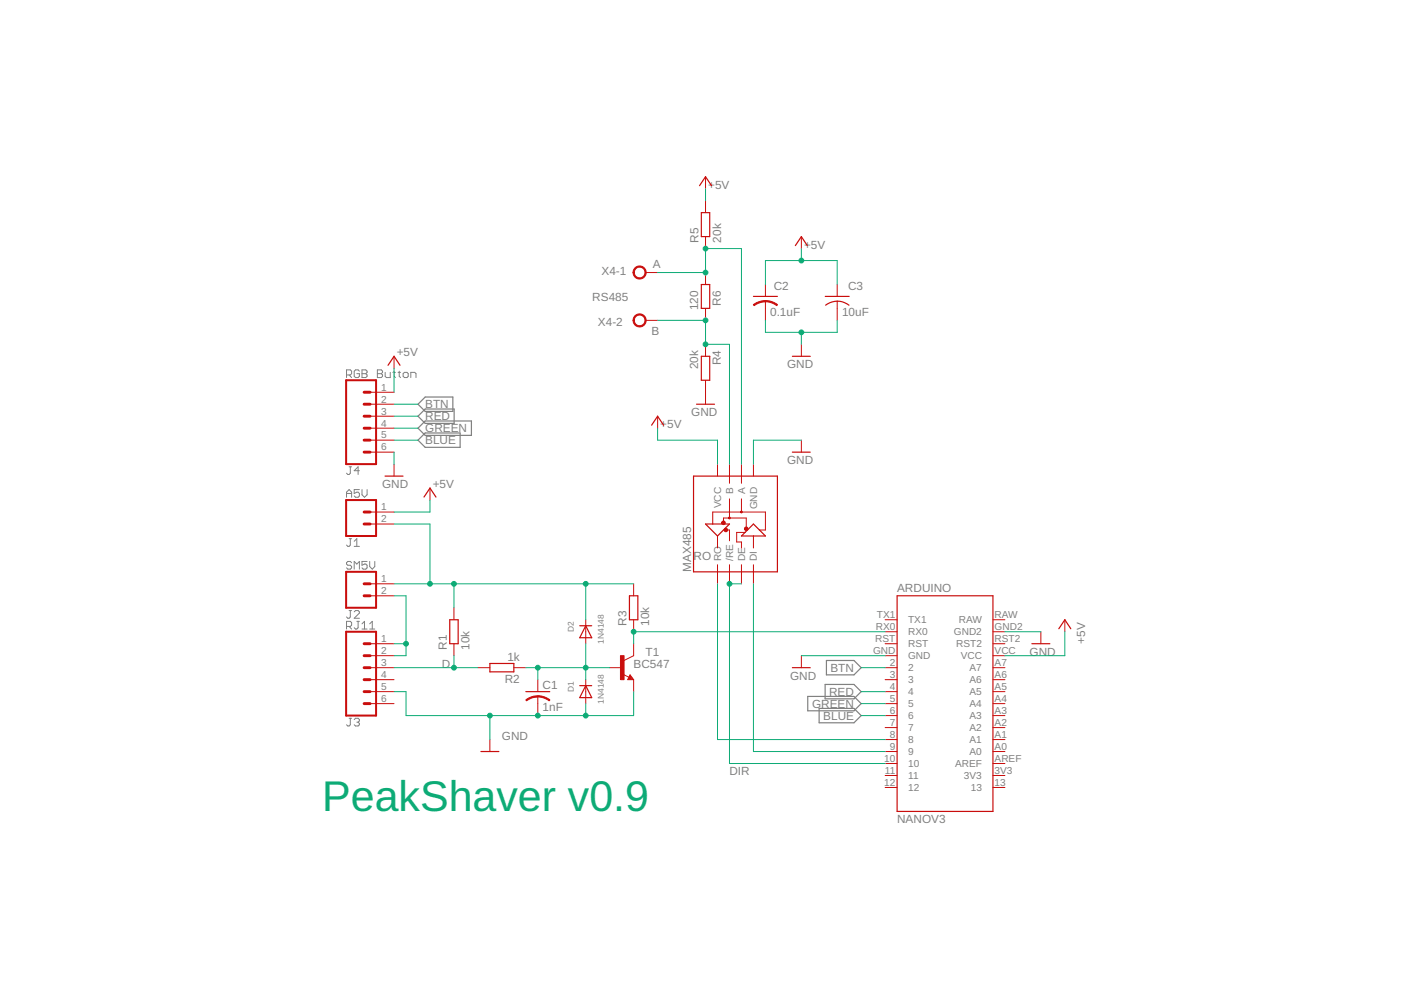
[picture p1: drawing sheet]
<svg xmlns="http://www.w3.org/2000/svg" width="297mm" height="210mm" viewBox="0 0 297 210" stroke-linecap="round" stroke-linejoin="round" font-family="sans-serif">
<g fill="none" stroke="#808080" stroke-width=".21">
<path d="M73.5 79.5h.8l.2-.3v-.5l-.2-.3h-.8v1.7M74 79.5l.5 .6M76.2 78.7l-.3-.3h-.5l-.3 .3v1.1l.3 .3h.5l.3-.3v-.6h-.6M76.8 78.4h.8l.2 .3v.3l-.2 .2 .2 .3v.3l-.2 .3h-.8zM76.8 79.2h.8M80 78.4h.8l.3 .3v.3l-.3 .2 .3 .3v.3l-.3 .3h-.8zM80 79.2h.8M81.7 79v.8l.2 .3h.8v-1.1M83.3 79h.5M83.6 78.7v1.1l.2 .3M84.4 79h.5M84.6 78.7v1.1l.3 .3"/>
<path d="M85.7 79h.6l.3 .2v.6l-.3 .3h-.6l-.2-.3v-.6zM74 99h.5M74.3 99v1.3l-.3 .3h-.3l-.2-.3M76.2 99.8h-1.1l.8-.8v1.6M87.1 80.1v-1.1h.8l.3 .2v.9M73.5 105.4v-1l.5-.6 .5 .6v1M73.5 104.6h1M74 114.2h.5M74.3 114.2v1.4l-.3 .2h-.3l-.2-.2M74.5 119.3l-.2-.3h-.6l-.2 .3v.3l.2 .2h.6l.2 .3v.3l-.2 .3h-.6l-.2-.3M75.1 115.8h1.1M75.1 114.8l.5-.6v1.6"/>
<path d="M76.2 103.8h-1.1v.8l.5-.2h.3l.3 .2v.6l-.3 .2h-.5l-.3-.2M76.8 103.8v1.1l.5 .5 .5-.5v-1.1M77.8 119h-1v.8l.5-.2h.3l.2 .2v.6l-.2 .3h-.6l-.2-.3M78.4 119v1.1l.5 .6 .6-.6v-1.1M73.5 132.8h.8l.2-.3v-.5l-.2-.3h-.8v1.7M74 132.8l.5 .6M74 129.5h.5M74.3 129.5v1.3l-.3 .3h-.3l-.2-.3M75.1 120.7v-1.7l.5 .6 .6-.6v1.7M75.1 129.7l.3-.2h.5l.3 .2v.3l-1.1 1.1h1.1M75.6 131.7h.6M75.9 131.7v1.4l-.3 .3h-.2l-.3-.3"/>
<path d="M76.8 133.4h1M76.8 132.3l.5-.6v1.7M78.4 133.4h1.1M78.4 132.3l.5-.6v1.7M74 152.3h.5M74.3 152.3v1.4l-.3 .2h-.3l-.2-.2M75.1 152.6l.3-.3h.5l.3 .3v.2l-.3 .3M75.6 153.1h.3M75.9 153.1l.3 .3v.3l-.3 .2h-.5l-.3-.2"/>
</g>
<path d="M88.6 85.7l1.5-1.5h5.9v3h-5.9zM88.6 88.2l1.5-1.5h6.2v3.1h-6.2zM88.6 90.8l1.5-1.5h9.8v3h-9.8zM88.6 93.3l1.5-1.5h7.5v3h-7.5zM171.3 147.7h9.8l1.5 1.5-1.5 1.5h-9.8zM173.7 150.2h7.4l1.5 1.5-1.5 1.5h-7.4zM174.9 145.1h6.2l1.5 1.5-1.5 1.6h-6.2zM175.2 140h5.9l1.5 1.6-1.5 1.5h-5.9z" fill="none" stroke="#808080" stroke-width=".25"/>
<g fill="none" stroke="#c90d0c" stroke-width=".25">
<path d="M148.3 39.4l1.3-1.9 1.3 1.9M148.7 45.1h1.8v5.1h-1.8zM168.6 52.1l1.3-1.9 1.3 1.9M82.3 77.4l1.2-1.9 1.3 1.9M148.7 60.3h1.8v5.1h-1.8zM148.7 75.5h1.8v5.1h-1.8zM159.7 62.8h5.1M168 75.5h3.8M175 62.8h5M175 64.7a4 4 0 0 1 5 0M138.2 90.1l1.2-1.9 1.3 1.9M147.7 85.7h3.8"/>
<path d="M168 95.9h3.8M81.6 100.9h3.8M89.9 105.4l1.3-1.9 1.2 1.9M147 100.9h17.8v20.3h-17.8zM149.6 111.1h5.1l-2.6 2.5zM159.7 111.1l2.6 2.5h-5.1zM95.4 131.4h1.7v5.1h-1.7zM122.9 132.7h2.6M124.2 132.7l1.3 2.5h-2.6zM133.5 126.3h1.7v5.1h-1.7zM190.2 126.3h20.3v45.7h-20.3zM218.8 136.5h3.8"/>
<path d="M224.5 133.3l1.3-1.9 1.2 1.9M102 159.3h3.8M103.9 140.7h5v1.8h-5zM111.5 146.6h5.1M122.9 145.4h2.6M124.2 145.4l1.3 2.5h-2.6zM133.6 143.6l.1 .2h-.4l.3-.5 .5 .7h-.8M168 141.6h3.8"/>
</g>
<g fill="none" stroke="#c90d0c" stroke-width=".21">
<path d="M149.6 37.5v2.5M136.9 57.8h2.5M149.6 42.5v2.6M149.6 50.2v2.5M149.6 57.8v2.5M169.9 50.2v2.5M83.5 75.5v2.6M136.9 67.9h2.5M149.6 65.4v2.5M149.6 73v2.5M162.3 60.3v2.5M162.3 63.9v4"/>
<path d="M162.3 63.9h.1M169.9 73v2.5M177.5 60.3v2.5M177.5 63.9v4M78.5 83.2h5M78.5 85.7h5M78.5 88.2h5M78.5 90.8h5M78.5 93.3h5M78.5 95.9h5M83.5 98.4v2.5M139.4 88.2v2.6"/>
<path d="M149.6 80.6v5.1M152.1 98.4v2.5M154.7 98.4v4.1M157.2 98.4v4.1M159.7 98.4v2.5M169.9 93.3v2.6M78.5 108.6h5M78.5 111.1h5M91.2 103.5v2.5M151.1 111.1v-2.5h11.2v3.8h-1.3M152.1 113.6v2.6M152.1 119.7v4.1"/>
<path d="M153.4 110.6v-.8h4.8v2.1M154.2 112.4h.5v2.3M154.7 105.8v4M154.7 119.7v4.1M157.2 105.8v2.8M157.2 119.7v4.1M158 112.9h-1.8v2h1v1.3M159.7 113.6v2.6M159.7 119.7v4.1M78.5 139h5M78.5 136.5h5M78.5 123.8h5"/>
<path d="M78.5 126.3h5M96.2 128.9v2.5M96.2 136.5v2.5M124.2 131.4v5.1M134.3 136.5v2.5l-2 1M134.3 123.8v2.5M134.3 131.4v2.5M169.9 139v2.6M187.7 139h2.5M187.7 133.9h2.5M187.7 131.4h2.5M187.7 136.5h2.5"/>
<path d="M210.5 139h2.6M210.5 133.9h2.6M210.5 131.4h2.6M210.5 136.5h2.6M220.7 133.9v2.6M225.8 131.4v2.5M78.5 141.6h5M78.5 144.1h5M78.5 146.6h5M78.5 149.2h5M101.3 141.6h2.6M103.9 156.8v2.5"/>
<path d="M108.9 141.6h2.6M114 144.1v2.5M114 147.7v4M124.2 144.1v5.1M129.3 141.6h2.5M132.1 143l1.2 .6M133.6 143.1l.7 1h-1.2zM134.3 144.1v2.5M187.7 141.6h2.5M187.7 144.1h2.5M187.7 146.6h2.5M187.7 149.2h2.5"/>
<path d="M187.7 151.7h2.5M187.7 154.3h2.5M187.7 156.8h2.5M187.7 159.3h2.5M210.5 141.6h2.6M210.5 144.1h2.6M210.5 146.6h2.6M210.5 149.2h2.6M210.5 151.7h2.6M210.5 154.3h2.6M210.5 156.8h2.6M210.5 159.3h2.6"/>
<path d="M187.7 161.9h2.5M187.7 164.4h2.5M187.7 167h2.5M210.5 161.9h2.6M210.5 164.4h2.6M210.5 167h2.6"/>
</g>
<g fill="#c90d0c" stroke="#c90d0c" stroke-width=".21">
<path d="M134.6 56.8a1.4 1.4 0 0 1 2.2 .2 1.4 1.4 0 0 1-.8 2.1 1.4 1.4 0 0 1-1.8-1.3h.3a1.14 1.14 0 0 1 1.6-1.1 1.14 1.14 0 0 1 .3 1.9 1.14 1.14 0 0 1-1.9-.5v-.3h-.3z" fill-rule="evenodd"/>
<path d="M134.6 67a1.4 1.4 0 0 1 2.2 .2 1.4 1.4 0 0 1-.8 2.1 1.4 1.4 0 0 1-1.8-1.4h.3a1.14 1.14 0 0 1 1.6-1 1.14 1.14 0 0 1 .2 1.9 1.14 1.14 0 0 1-1.8-.6v-.3h-.3z" fill-rule="evenodd"/>
<path d="M153.6 112.2a.38 .38 0 0 1 .6-.1 .38 .38 0 0 1-.2 .6 .38 .38 0 0 1-.5-.3l.3-.2 .2 .2-.1 .1-.4-.1z" fill-rule="evenodd"/>
<path d="M153.1 110.7a.38 .38 0 0 1 .6-.1 .38 .38 0 0 1-.2 .6 .38 .38 0 0 1-.5-.4l.3-.1 .2 .1-.1 .2-.4-.2z" fill-rule="evenodd"/>
<path d="M157.9 111.9a.38 .38 0 0 1 .6-.1 .38 .38 0 0 1-.1 .7 .38 .38 0 0 1-.6-.4l.4-.1 .1 .1-.1 .1-.4-.1z" fill-rule="evenodd"/>
<path d="M154.5 109.7h.3v.3h-.3v-.2h.2h-.2z" fill-rule="evenodd"/>
<path d="M157.1 108.4h.2v.3h-.2l-.1-.1h.2h-.2z" fill-rule="evenodd"/>
<path d="M114 147.5l1.4 .2 1.2 .7-.2 .2-1.3-.7-1.1-.1z" fill-rule="evenodd"/>
<path d="M111.5 148.4l1.2-.7 1.3-.2v.3l-1 .1-1.4 .7z" fill-rule="evenodd"/>
<path d="M162.3 63.7l1.3 .2 1.2 .7-.1 .2-1.4-.7-1-.1z" fill-rule="evenodd"/>
<path d="M159.7 64.6l1.2-.6 1.4-.3v.3l-1 .1-1.4 .7z" fill-rule="evenodd"/>
</g>
<path d="M131.6 139h.7v5.1h-.7z" fill="#c90d0c" stroke="#c90d0c" stroke-width=".21"/>
<path d="M73.4 80.6h6.3v17.8h-6.3zM73.4 106h6.3v7.6h-6.3zM73.4 133.9h6.3v17.8h-6.3zM73.4 121.2h6.3v7.7h-6.3z" fill="none" stroke="#c90d0c" stroke-width=".42"/>
<g fill="none" stroke="#c90d0c" stroke-width=".61">
<path d="M77.2 88.2h1.3M77.2 85.7h1.3M77.2 83.2h1.3M77.2 93.3h1.3M77.2 90.8h1.3M77.2 95.9h1.3M77.2 111.1h1.3M77.2 108.6h1.3M77.2 139h1.3M77.2 136.5h1.3M77.2 126.3h1.3M77.2 123.8h1.3"/>
<path d="M77.2 141.6h1.3M77.2 146.6h1.3M77.2 144.1h1.3M77.2 149.2h1.3"/>
</g>
<g fill="none" stroke="#0dab76" stroke-width=".21">
<path d="M139.4 57.8h10.2v-5.1h7.6v45.7M149.6 40v2.5M169.9 52.7v2.5M83.5 78.1v5.1M139.4 67.9h10.2v5.1h5.1v25.4M162.3 60.3v-5.1h15.2v5.1M162.3 67.9v2.6h15.2v-2.6M169.9 70.5v2.5M83.5 93.3h5.1M83.5 95.9v2.5M83.5 85.7h5.1M83.5 88.2h5.1"/>
<path d="M83.5 90.8h5.1M139.4 90.8v2.5h12.7v5.1M169.9 93.3h-10.2v5.1M83.5 111.1h7.7v12.7M91.2 106v2.6h-7.7M83.5 126.3h2.6v12.7h-2.6M83.5 123.8h50.8M83.5 136.5h2.6M96.2 123.8v5.1M96.2 139v2.6M124.2 123.8v7.6M124.2 136.5v7.6"/>
<path d="M152.1 123.8v33h35.6M157.2 123.8h-2.5v38.1h33M159.7 123.8v35.5h28M169.9 139h17.8M187.7 133.9h-53.4v2.6M213.1 133.9h7.6M225.8 133.9v5.1h-12.7M83.5 146.6h2.6v5.1h48.2v-5.1M83.5 141.6h17.8M103.9 151.7v5.1M111.5 141.6h17.8M114 141.6v2.5"/>
<path d="M124.2 149.2v2.5M182.6 151.7h5.1M182.6 146.6h5.1M182.6 141.6h5.1M182.6 149.2h5.1"/>
</g>
<g fill="#0dab76" stroke="#0dab76" stroke-width=".21">
<circle cx="124.2" cy="151.7" r=".51"/>
<circle cx="114" cy="151.7" r=".51"/>
<circle cx="103.9" cy="151.7" r=".51"/>
<circle cx="169.9" cy="70.5" r=".51"/>
<circle cx="134.3" cy="133.9" r=".51"/>
<circle cx="154.7" cy="123.8" r=".51"/>
<circle cx="169.9" cy="55.2" r=".51"/>
<circle cx="149.6" cy="52.7" r=".51"/>
<circle cx="149.6" cy="57.8" r=".51"/>
<circle cx="149.6" cy="73" r=".51"/>
<circle cx="149.6" cy="67.9" r=".51"/>
<circle cx="96.2" cy="141.6" r=".51"/>
<circle cx="124.2" cy="141.6" r=".51"/>
<circle cx="114" cy="141.6" r=".51"/>
<circle cx="124.2" cy="123.8" r=".51"/>
<circle cx="91.2" cy="123.8" r=".51"/>
<circle cx="96.2" cy="123.8" r=".51"/>
<circle cx="86.1" cy="136.5" r=".51"/>
</g>
<text font-size="9.1" fill="#0dab76" x="68.3" y="172">PeakShaver v0.9</text>
<g font-size="2.5" fill="#808080">
<text x="150.1" y="40">+5V</text>
<text x="148.1" y="51.4" transform="rotate(-90 148.1 51.4)">R5</text>
<text x="152.9" y="51.4" transform="rotate(-90 152.9 51.4)">20k</text>
<text x="170.5" y="52.7">+5V</text>
<text x="127.5" y="58.4">X4-1</text>
<text x="138.4" y="56.8">A</text>
<text x="125.6" y="63.9">RS485</text>
<text x="148.1" y="65.8" transform="rotate(-90 148.1 65.8)">120</text>
<text x="152.9" y="64.8" transform="rotate(-90 152.9 64.8)">R6</text>
<text x="164.1" y="61.5">C2</text>
<text x="179.8" y="61.5">C3</text>
<text x="126.8" y="69.1">X4-2</text>
<text x="138.2" y="71">B</text>
<text x="163.3" y="67">0.1uF</text>
<text x="178.5" y="67">10uF</text>
<text x="84.1" y="75.5">+5V</text>
<text x="152.9" y="77.5" transform="rotate(-90 152.9 77.5)">R4</text>
<text x="148.1" y="78.3" transform="rotate(-90 148.1 78.3)">20k</text>
<text x="166.9" y="78.1">GND</text>
<text x="90.2" y="86.6">BTN</text>
<text x="90.2" y="89.1">RED</text>
<text x="146.6" y="88.2">GND</text>
<text x="90.2" y="91.7">GREEN</text>
<text x="90.2" y="94.2">BLUE</text>
<text x="140" y="90.8">+5V</text>
<text x="166.9" y="98.4">GND</text>
<text x="81" y="103.5">GND</text>
<text x="91.7" y="103.5">+5V</text>
<text x="147" y="118.7">RO</text>
<text x="146.5" y="121.3" transform="rotate(-90 146.5 121.3)">MAX485</text>
<text x="190.2" y="125.6">ARDUINO</text>
<text x="94.8" y="137.8" transform="rotate(-90 94.8 137.8)">R1</text>
<text x="99.6" y="137.8" transform="rotate(-90 99.6 137.8)">10k</text>
<text x="132.8" y="132.7" transform="rotate(-90 132.8 132.7)">R3</text>
<text x="137.6" y="132.7" transform="rotate(-90 137.6 132.7)">10k</text>
<text x="230.1" y="136.5" transform="rotate(-90 230.1 136.5)">+5V</text>
<text x="93.7" y="141.6">D</text>
<text x="107.6" y="140">1k</text>
<text x="134.3" y="141.6">BC547</text>
<text x="136.9" y="139">T1</text>
<text x="176.1" y="142.5">BTN</text>
<text x="218.3" y="139">GND</text>
<text x="107" y="144.8">R2</text>
<text x="115" y="146">C1</text>
<text x="167.5" y="144.1">GND</text>
<text x="175.8" y="147.5">RED</text>
<text x="115" y="150.8">1nF</text>
<text x="172.2" y="150.1">GREEN</text>
<text x="174.5" y="152.6">BLUE</text>
<text x="106.4" y="156.8">GND</text>
<text x="154.7" y="164.4">DIR</text>
<text x="190.2" y="174.6">NANOV3</text>
</g>
<g font-size="2.1" fill="#808080">
<text x="80.8" y="82.8">1</text>
<text x="80.8" y="85.4">2</text>
<text x="80.8" y="87.9">3</text>
<text x="80.8" y="90.4">4</text>
<text x="80.8" y="93">5</text>
<text x="80.8" y="95.5">6</text>
<text x="152.9" y="107.8" transform="rotate(-90 152.9 107.8)">VCC</text>
<text x="155.4" y="104.7" transform="rotate(-90 155.4 104.7)">B</text>
<text x="158" y="104.7" transform="rotate(-90 158 104.7)">A</text>
<text x="80.8" y="108.2">1</text>
<text x="80.8" y="110.7">2</text>
<text x="160.5" y="108" transform="rotate(-90 160.5 108)">GND</text>
<text x="152.9" y="118.9" transform="rotate(-90 152.9 118.9)">RO</text>
<text x="155.4" y="118.9" transform="rotate(-90 155.4 118.9)">/RE</text>
<text x="158" y="118.9" transform="rotate(-90 158 118.9)">DE</text>
<text x="160.5" y="118.9" transform="rotate(-90 160.5 118.9)">DI</text>
<text x="80.8" y="123.4">1</text>
<text x="80.8" y="126">2</text>
<text x="185.9" y="131.1">TX1</text>
<text x="210.9" y="131.1">RAW</text>
<text x="80.8" y="136.1">1</text>
<text x="185.6" y="136.1">RST</text>
<text x="185.7" y="133.6">RX0</text>
<text x="192.5" y="137.2">RST</text>
<text x="192.5" y="134.7">RX0</text>
<text x="192.5" y="132.2">TX1</text>
<text x="202.2" y="134.7">GND2</text>
<text x="202.7" y="137.2">RST2</text>
<text x="203.3" y="132.2">RAW</text>
<text x="210.9" y="133.6">GND2</text>
<text x="210.9" y="136.1">RST2</text>
<text x="80.8" y="138.7">2</text>
<text x="80.8" y="141.2">3</text>
<text x="80.8" y="143.7">4</text>
<text x="185.1" y="138.7">GND</text>
<text x="188.7" y="141.2">2</text>
<text x="188.7" y="143.7">3</text>
<text x="192.5" y="142.3">2</text>
<text x="192.5" y="139.8">GND</text>
<text x="203.7" y="139.8">VCC</text>
<text x="205.6" y="142.3">A7</text>
<text x="210.9" y="138.7">VCC</text>
<text x="210.9" y="141.2">A7</text>
<text x="210.9" y="143.7">A6</text>
<text x="80.8" y="146.3">5</text>
<text x="80.8" y="148.8">6</text>
<text x="188.7" y="146.3">4</text>
<text x="188.7" y="148.8">5</text>
<text x="192.5" y="144.9">3</text>
<text x="192.5" y="147.4">4</text>
<text x="192.5" y="149.9">5</text>
<text x="205.6" y="144.9">A6</text>
<text x="205.6" y="149.9">A4</text>
<text x="205.6" y="147.4">A5</text>
<text x="210.9" y="148.8">A4</text>
<text x="210.9" y="146.3">A5</text>
<text x="188.7" y="151.4">6</text>
<text x="188.7" y="153.9">7</text>
<text x="192.5" y="152.5">6</text>
<text x="192.5" y="155">7</text>
<text x="205.6" y="155">A2</text>
<text x="205.6" y="152.5">A3</text>
<text x="210.9" y="153.9">A2</text>
<text x="210.9" y="151.4">A3</text>
<text x="187.5" y="161.5">10</text>
<text x="188.7" y="156.4">8</text>
<text x="188.7" y="159">9</text>
<text x="192.5" y="157.6">8</text>
<text x="192.5" y="160.1">9</text>
<text x="205.6" y="160.1">A0</text>
<text x="205.6" y="157.6">A1</text>
<text x="210.9" y="159">A0</text>
<text x="210.9" y="156.4">A1</text>
<text x="210.9" y="161.5">AREF</text>
<text x="187.5" y="166.6">12</text>
<text x="187.6" y="164.1">11</text>
<text x="192.5" y="162.6">10</text>
<text x="192.5" y="165.2">11</text>
<text x="192.5" y="167.7">12</text>
<text x="202.5" y="162.6">AREF</text>
<text x="204.4" y="165.2">3V3</text>
<text x="205.8" y="167.7">13</text>
<text x="210.9" y="166.6">13</text>
<text x="210.9" y="164.1">3V3</text>
</g>
<g font-size="1.8" fill="#808080">
<text x="121.6" y="133.9" transform="rotate(-90 121.6 133.9)">D2</text>
<text x="128" y="136.5" transform="rotate(-90 128 136.5)">1N4148</text>
<text x="121.6" y="146.6" transform="rotate(-90 121.6 146.6)">D1</text>
<text x="128" y="149.2" transform="rotate(-90 128 149.2)">1N4148</text>
</g>
</svg>
